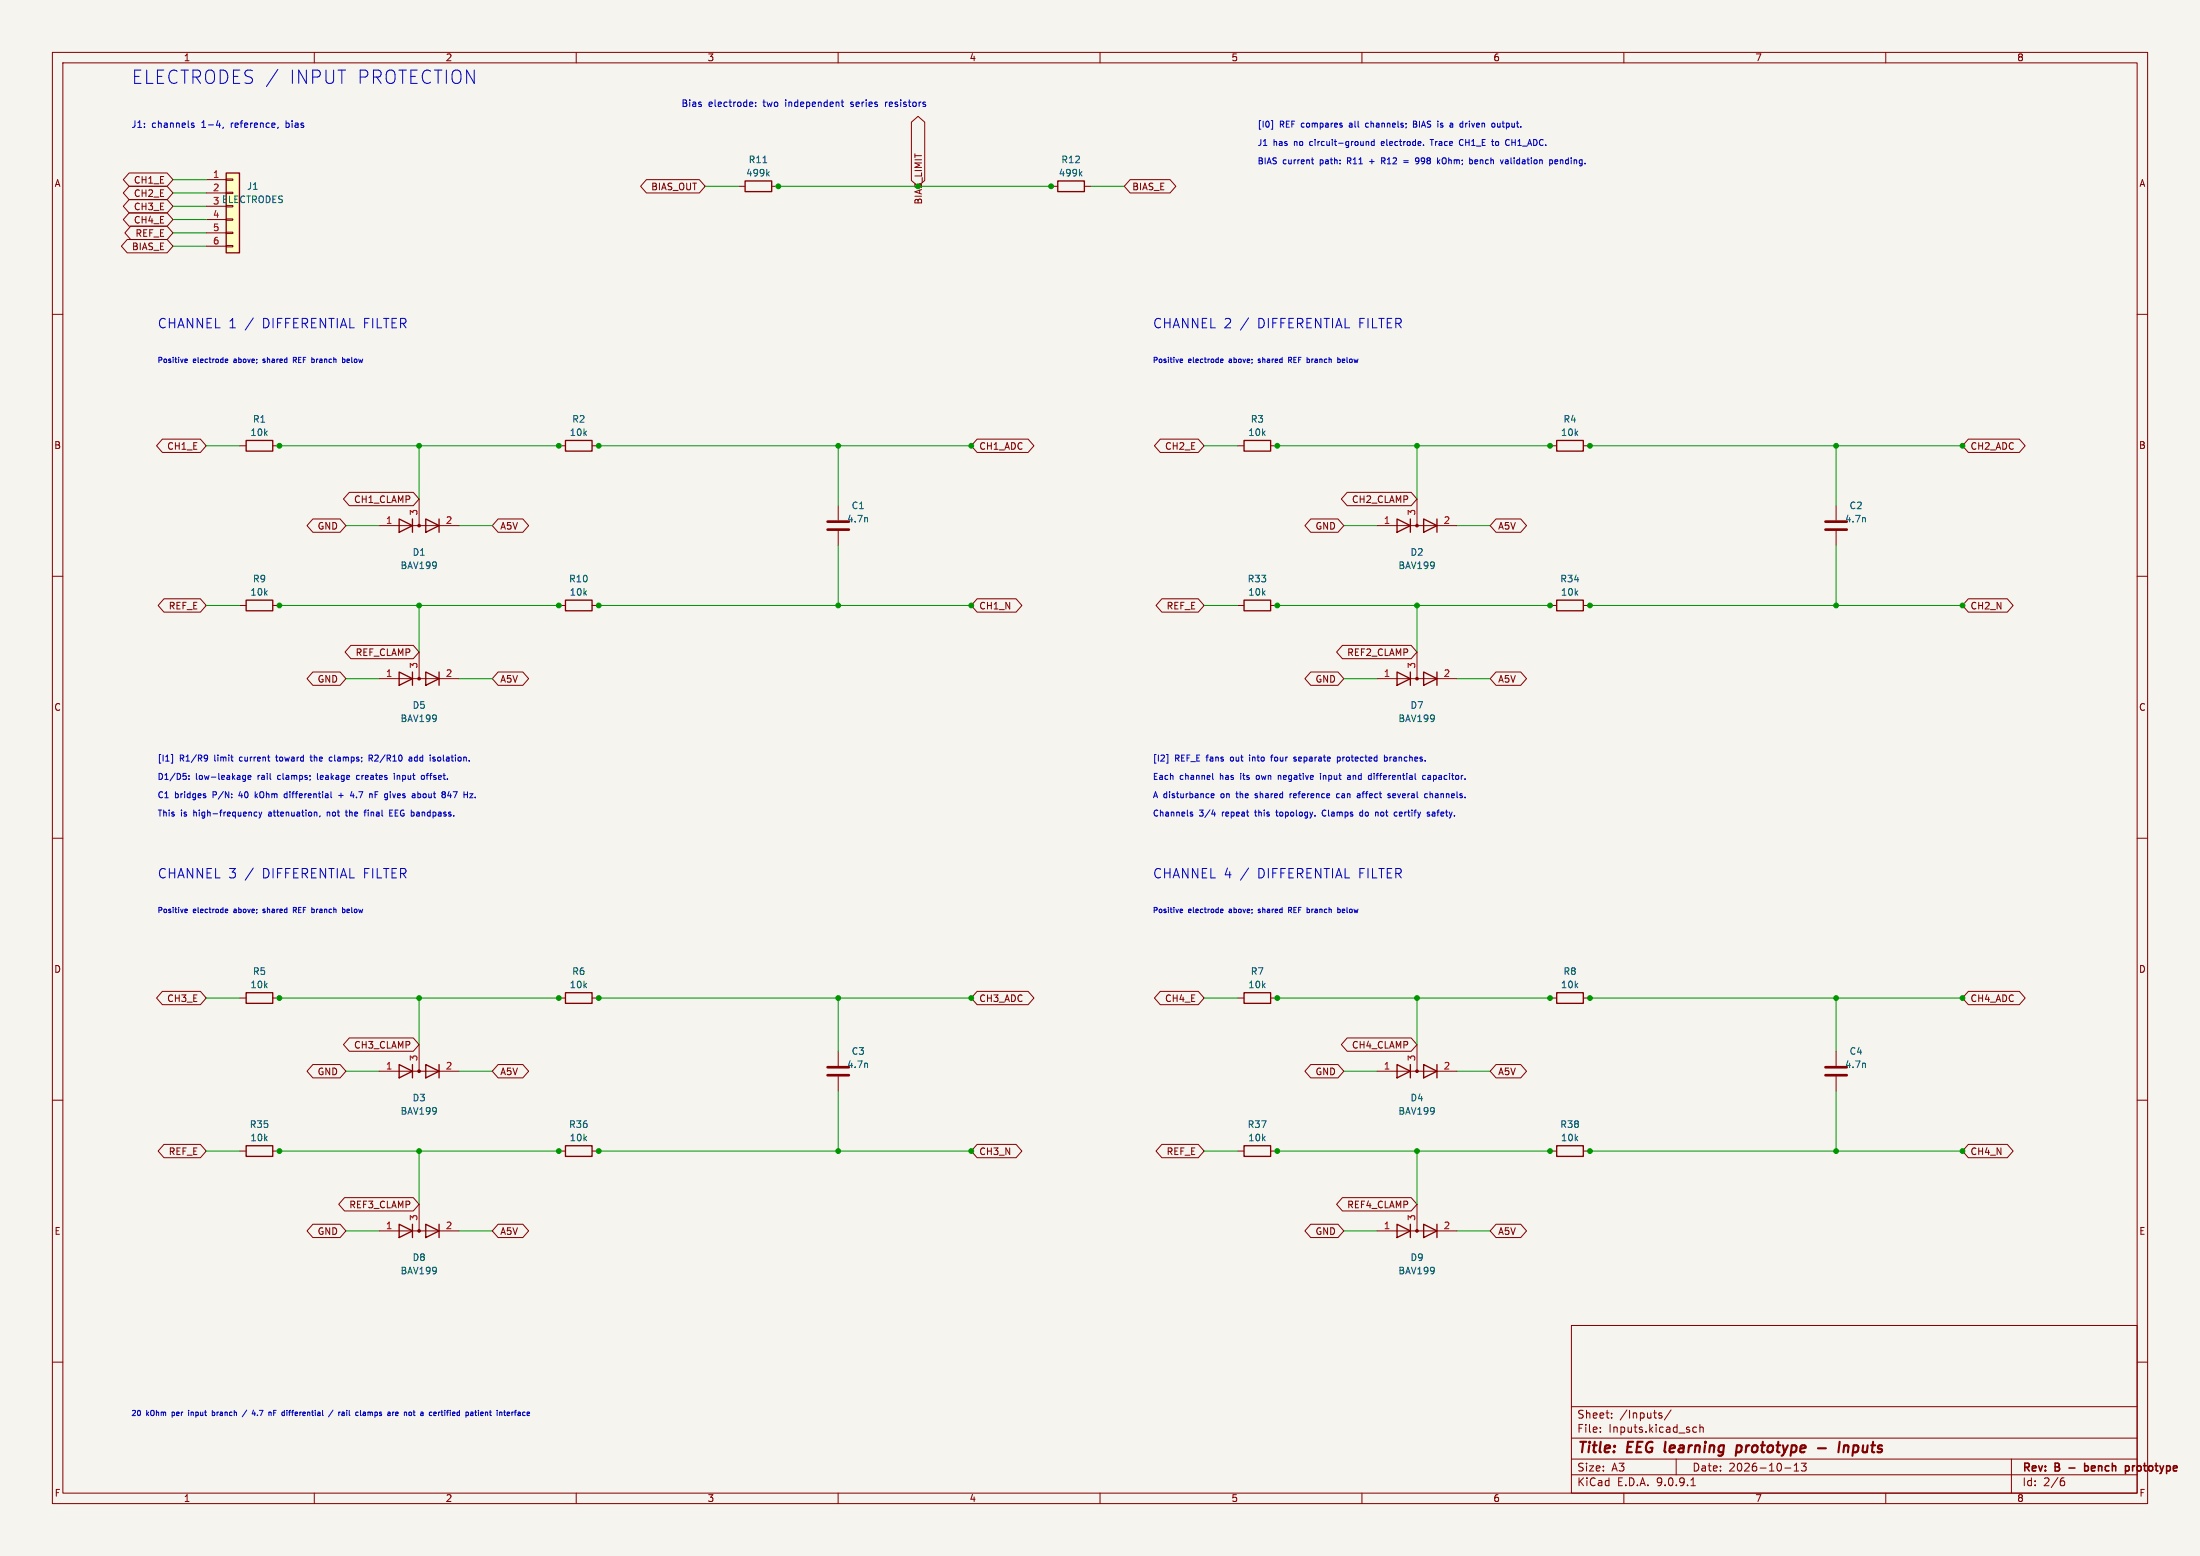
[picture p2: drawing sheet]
<svg xmlns="http://www.w3.org/2000/svg" width="420mm" height="297mm" viewBox="0 0 420 297" stroke-linecap="round" stroke-linejoin="round" font-family="sans-serif">
<path d="M0 0h420v297h-420z" fill="#f5f4ef" stroke="#f5f4ef" stroke-width=".19"/>
<g fill="none" stroke="#840000" stroke-width=".19">
<path d="M10 10h400v277h-400zM12 12h396v273h-396zM60 10v2M110 10v2M160 10v2M210 10v2M260 10v2M310 10v2M360 10v2M10 60h2M408 60h2M10 110h2"/>
<path d="M408 110h2M10 160h2M408 160h2M10 210h2M408 210h2M300 253h108v32h-108zM10 260h2M300 278.5h108M300 274.5h108M300 268.5h108M305.5 273.2v.2M305.5 272.5v.1"/>
<path d="M307.7 270.5v.2M307.7 269.8v.1M316.7 270.1l.5 .2 .1 .1-.1 .2-.4 .1M316.7 269.8h.5M319 269.1l-1.3 1.9M320 278.5v3M323.2 273.1l.2 .3 .5-.1M323.9 272.5l-.5-.1-.2 .3M324.5 272.5l.2-.1 .4 .1 .1 .9M324.5 271.9v1.5M342.5 279.7l.4-.4v1.5M344.8 279.3l-.5 .6 .4 .1v.6l-.2 .2-.6-.2"/>
<path d="M384 278.5v6.5M408 260h2M60 285v2M110 285v2M160 285v2M210 285v2M260 285v2M300 281.5h108M310 285v2M322.8 283.6h.9M322.9 282.4l.3-.3v1.5M340.7 280.2h1.2"/>
<path d="M342.5 280.8h.9M360 285v2M393.6 282.7h.4l.2 .2-.1 .5-.5 .2M394 282.1l-.4 .1"/>
</g>
<path d="M398 279.3v1.5M398 279.9l.4-.1 .2 .1M405.9 279.8l.4 .1 .2 .2-.1 .5-.5 .2M398.6 280.6l-.2 .2-.4-.1" fill="none" stroke="#840000" stroke-width=".3"/>
<path d="M318 275.2l-.2 1.9M331.4 277.1h.8M331.6 276h.7M331.6 275.9l-.3 2M347 276.4h1.6M351.2 275.2l-.2 2M352 276.1a.49 .49 0 0 1 .9 .1l-.1 1M352.1 275.9l-.2 1.3" fill="none" stroke="#840000" stroke-width=".4"/>
<path d="M43.2 33h2.5v15.3h-2.5z" fill="#ffffc2"/>
<g fill="none" stroke="#840000" stroke-width=".25">
<path d="M43.2 33h2.5v15.3h-2.5zM142.2 34.5h5.1v2.1h-5.1zM201.9 34.5h5.1v2.1h-5.1zM47 84.1h5.1v2h-5.1zM76.2 99.1l2.5 1.2-2.5 1.3zM78.7 99.1v2.5M81.3 99.1l2.5 1.2-2.5 1.3zM83.8 99.1v2.5M107.9 84.1h5.1v2h-5.1zM237.5 84.1h5.1v2h-5.1zM266.7 99.1l2.5 1.2-2.5 1.3zM269.2 99.1v2.5"/>
<path d="M271.8 99.1l2.5 1.2-2.5 1.3zM274.3 99.1v2.5M297.2 84.1h5.1v2h-5.1zM47 114.6h5.1v2h-5.1zM107.9 114.6h5.1v2h-5.1zM237.5 114.6h5.1v2h-5.1zM297.2 114.6h5.1v2h-5.1zM76.2 128.3l2.5 1.2-2.5 1.3zM78.7 128.3v2.5M81.3 128.3l2.5 1.2-2.5 1.3zM83.8 128.3v2.5M266.7 128.3l2.5 1.2-2.5 1.3z"/>
<path d="M269.2 128.3v2.5M271.8 128.3l2.5 1.2-2.5 1.3zM274.3 128.3v2.5M47 189.5h5.1v2h-5.1zM107.9 189.5h5.1v2h-5.1zM237.5 189.5h5.1v2h-5.1zM297.2 189.5h5.1v2h-5.1zM47 218.7h5.1v2h-5.1zM76.2 203.2l2.5 1.3-2.5 1.2zM78.7 203.2v2.5M81.3 203.2l2.5 1.3-2.5 1.2zM83.8 203.2v2.5"/>
<path d="M107.9 218.7h5.1v2h-5.1zM237.5 218.7h5.1v2h-5.1zM266.7 203.2l2.5 1.3-2.5 1.2zM269.2 203.2v2.5M271.8 203.2l2.5 1.3-2.5 1.2zM274.3 203.2v2.5M297.2 218.7h5.1v2h-5.1zM76.2 233.7l2.5 1.2-2.5 1.3zM78.7 233.7v2.5M81.3 233.7l2.5 1.2-2.5 1.3zM83.8 233.7v2.5M266.7 233.7l2.5 1.2-2.5 1.3z"/>
<path d="M269.2 233.7v2.5M271.8 233.7l2.5 1.2-2.5 1.3zM274.3 233.7v2.5"/>
</g>
<g fill="none" stroke="#840000" stroke-width=".19">
<path d="M24.6 38.1h7.3l1.1 1.3-1.1 1.2h-7.3l-1.1-1.2zM24.6 33h7.3l1.1 1.3-1.1 1.3h-7.3l-1.1-1.3zM24.6 35.6h7.3l1.1 1.2-1.1 1.3h-7.3l-1.1-1.3zM39.4 34.3h3.8M39.4 36.8h3.8M39.4 39.4h3.8M43.2 34.2h1.2v.2h-1.2zM43.2 36.7h1.2v.3h-1.2zM123.4 34.3h10.1l1.1 1.3-1.1 1.2h-10.1l-1.1-1.2zM141 35.6h1.2M147.3 35.6h1.3M174 23.3l1.3-1.1 1.2 1.1v11.1l-1.2 1.2-1.3-1.2z"/>
<path d="M200.7 35.6h1.2M207 35.6h1.3M215.7 34.3h7.7l1.1 1.3-1.1 1.2h-7.7l-1.1-1.2zM24.3 45.7h7.6l1.1 1.3-1.1 1.3h-7.6l-1.1-1.3zM24.6 40.6h7.3l1.1 1.3-1.1 1.3h-7.3l-1.1-1.3zM25 43.2h6.9l1.1 1.3-1.1 1.2h-6.9l-1.2-1.2zM39.4 41.9h3.8M39.4 44.5h3.8M39.4 47h3.8M43.2 41.8h1.2v.2h-1.2zM43.2 44.3h1.2v.3h-1.2zM43.2 46.9h1.2v.2h-1.2z"/>
<path d="M31 83.8h7.3l1.1 1.3-1.1 1.3h-7.3l-1.1-1.3zM45.7 85.1h1.3M52.1 85.1h1.2M59.7 99.1h5.2l1.1 1.2-1.1 1.3h-5.2l-1.1-1.3zM66.7 94h12.2l1.1 1.3-1.1 1.2h-12.2l-1.1-1.2zM80 95.3v5M95.1 99.1h4.7l1.1 1.2-1.1 1.3h-4.7l-1.1-1.3zM106.7 85.1h1.2M113 85.1h1.3M160 96.5v2.8M186.5 83.8h9.8l1.1 1.3-1.1 1.3h-9.8l-1.1-1.3zM221.5 83.8h7.3l1.1 1.3-1.1 1.3h-7.3l-1.1-1.3z"/>
<path d="M236.2 85.1h1.3M242.6 85.1h1.2M250.2 99.1h5.2l1.1 1.2-1.1 1.3h-5.2l-1.1-1.3zM257.2 94h12.2l1.1 1.3-1.1 1.2h-12.2l-1.1-1.2zM270.5 95.3v5M285.6 99.1h4.7l1.1 1.2-1.1 1.3h-4.7l-1.1-1.3zM295.9 85.1h1.3M302.3 85.1h1.2M350.5 96.5v2.8M375.8 83.8h9.7l1.1 1.3-1.1 1.3h-9.7l-1.2-1.3zM31.3 114.3h7l1.1 1.3-1.1 1.2h-7l-1.1-1.2zM45.7 115.6h1.3"/>
<path d="M52.1 115.6h1.2M72.4 100.3h15.2M106.7 115.6h1.2M113 115.6h1.3M160 101.3v2.8M186.5 114.3h7.5l1.1 1.3-1.1 1.2h-7.5l-1.1-1.2zM221.8 114.3h7l1.1 1.3-1.1 1.2h-7l-1.1-1.2zM236.2 115.6h1.3M242.6 115.6h1.2M262.9 100.3h15.2M295.9 115.6h1.3M302.3 115.6h1.2"/>
<path d="M350.5 101.3v2.8M375.8 114.3h7.4l1.1 1.3-1.1 1.2h-7.4l-1.2-1.2zM59.7 128.3h5.2l1.1 1.2-1.1 1.3h-5.2l-1.1-1.3zM67 123.2h11.9l1.1 1.3-1.1 1.2h-11.9l-1.1-1.2zM72.4 129.5h15.2M80 124.5v5M95.1 128.3h4.7l1.1 1.2-1.1 1.3h-4.7l-1.1-1.3zM250.2 128.3h5.2l1.1 1.2-1.1 1.3h-5.2l-1.1-1.3zM256.3 123.2h13.1l1.1 1.3-1.1 1.2h-13.1l-1.1-1.2zM262.9 129.5h15.2M270.5 124.5v5M285.6 128.3h4.7l1.1 1.2-1.1 1.3h-4.7l-1.1-1.3z"/>
<path d="M31 189.2h7.3l1.1 1.3-1.1 1.3h-7.3l-1.1-1.3zM45.7 190.5h1.3M52.1 190.5h1.2M66.7 198.1h12.2l1.1 1.3-1.1 1.3h-12.2l-1.1-1.3zM80 199.4v5.1M106.7 190.5h1.2M113 190.5h1.3M186.5 189.2h9.8l1.1 1.3-1.1 1.3h-9.8l-1.1-1.3zM221.5 189.2h7.3l1.1 1.3-1.1 1.3h-7.3l-1.1-1.3zM236.2 190.5h1.3M242.6 190.5h1.2M257.2 198.1h12.2l1.1 1.3-1.1 1.3h-12.2l-1.1-1.3z"/>
<path d="M270.5 199.4v5.1M295.9 190.5h1.3M302.3 190.5h1.2M375.8 189.2h9.7l1.1 1.3-1.1 1.3h-9.7l-1.2-1.3zM31.3 218.4h7l1.1 1.3-1.1 1.3h-7l-1.1-1.3zM45.7 219.7h1.3M52.1 219.7h1.2M59.7 203.2h5.2l1.1 1.3-1.1 1.2h-5.2l-1.1-1.2zM72.4 204.5h15.2M95.1 203.2h4.7l1.1 1.3-1.1 1.2h-4.7l-1.1-1.2zM106.7 219.7h1.2M113 219.7h1.3"/>
<path d="M160 200.7v2.8M160 205.5v2.8M186.5 218.4h7.5l1.1 1.3-1.1 1.3h-7.5l-1.1-1.3zM221.8 218.4h7l1.1 1.3-1.1 1.3h-7l-1.1-1.3zM236.2 219.7h1.3M242.6 219.7h1.2M250.2 203.2h5.2l1.1 1.3-1.1 1.2h-5.2l-1.1-1.2zM262.9 204.5h15.2M285.6 203.2h4.7l1.1 1.3-1.1 1.2h-4.7l-1.1-1.2zM295.9 219.7h1.3M302.3 219.7h1.2M350.5 200.7v2.8"/>
<path d="M350.5 205.5v2.8M375.8 218.4h7.4l1.1 1.3-1.1 1.3h-7.4l-1.2-1.3zM59.7 233.7h5.2l1.1 1.2-1.1 1.3h-5.2l-1.1-1.3zM65.8 228.6h13.1l1.1 1.3-1.1 1.2h-13.1l-1.1-1.2zM72.4 234.9h15.2M80 229.9v5M95.1 233.7h4.7l1.1 1.2-1.1 1.3h-4.7l-1.1-1.3zM250.2 233.7h5.2l1.1 1.2-1.1 1.3h-5.2l-1.1-1.3zM256.3 228.6h13.1l1.1 1.3-1.1 1.2h-13.1l-1.1-1.2zM262.9 234.9h15.2M270.5 229.9v5M285.6 233.7h4.7l1.1 1.2-1.1 1.3h-4.7l-1.1-1.3z"/>
</g>
<g fill="#840000" stroke="#840000" stroke-width=".19">
<circle cx="270.5" cy="204.5" r=".25"/>
<circle cx="270.5" cy="129.5" r=".25"/>
<circle cx="80" cy="234.9" r=".25"/>
<circle cx="80" cy="204.5" r=".25"/>
<circle cx="80" cy="129.5" r=".25"/>
<circle cx="270.5" cy="100.3" r=".25"/>
<circle cx="270.5" cy="234.9" r=".25"/>
<circle cx="80" cy="100.3" r=".25"/>
</g>
<path d="M145.7 31.1h.7M146.5 33.1l.4 .5M146.9 32.8l-.5 .4M206.2 33.1l.4 .5M206.6 32.8l-.5 .4M165.6 98.9v.7M356.1 98.9v.7M165.6 203v.8M356.1 203v.8" fill="none" stroke="#006464" stroke-width=".19"/>
<path d="M158 99.6h4.1M348.5 99.6h4.1M158 101.1h4.1M348.5 101.1h4.1M158 203.7h4.1M158 205.2h4.1M348.5 203.7h4.1M348.5 205.2h4.1" fill="none" stroke="#840000" stroke-width=".51"/>
<g fill="none" stroke="#009600" stroke-width=".19">
<path d="M33 34.3h6.4M33 36.8h6.4M33 39.4h6.4M134.6 35.6h6.4M148.6 35.6h52.1M208.3 35.6h6.3M33 41.9h6.4M33 44.5h6.4M33 47h6.4M39.4 85.1h6.3M53.3 85.1h53.4M80 85.1v10.2"/>
<path d="M114.3 85.1h71.1M160 85.1v11.4M229.9 85.1h6.3M243.8 85.1h52.1M270.5 85.1v10.2M303.5 85.1h71.1M350.5 85.1v11.4M39.4 115.6h6.3M53.3 115.6h53.4M66 100.3h6.4M80 115.6v8.9M87.6 100.3h6.4"/>
<path d="M114.3 115.6h71.1M160 104.1v11.5M229.9 115.6h6.3M243.8 115.6h52.1M256.5 100.3h6.4M270.5 115.6v8.9M278.1 100.3h6.4M303.5 115.6h71.1M350.5 104.1v11.5M66 129.5h6.4M87.6 129.5h6.4M256.5 129.5h6.4"/>
<path d="M278.1 129.5h6.4M39.4 190.5h6.3M53.3 190.5h53.4M80 190.5v8.9M114.3 190.5h71.1M160 190.5v10.2M229.9 190.5h6.3M243.8 190.5h52.1M270.5 190.5v8.9M303.5 190.5h71.1M350.5 190.5v10.2M39.4 219.7h6.3"/>
<path d="M53.3 219.7h53.4M66 204.5h6.4M80 219.7v10.2M87.6 204.5h6.4M114.3 219.7h71.1M160 208.3v11.4M229.9 219.7h6.3M243.8 219.7h52.1M256.5 204.5h6.4M270.5 219.7v10.2M278.1 204.5h6.4M303.5 219.7h71.1"/>
<path d="M350.5 208.3v11.4M66 234.9h6.4M87.6 234.9h6.4M256.5 234.9h6.4M278.1 234.9h6.4"/>
</g>
<g fill="none" stroke="#0000c2" stroke-width=".19">
<path d="M53 13.3l-2.1 3.2M143.3 19.5h.3l.1 .3-.6 .1M144.3 19.5v.2M160.6 19.5h.5M160.8 19.1v1l.3 .2M169 19.5v.8M169.3 19.5l-.3 .2M36.5 23.7l.6 .4-.2 .2h-.4M37 23.5h-.3l-.2 .2M42.6 24.3l-.1 .2M53.1 24.3l-.1 .2M143.6 20.3h-.3"/>
<path d="M144.3 20.2v.1M242.7 23h.2v1.7h-.2M250.3 30.5h.5M250.5 30.1v1l.3 .2M256.1 23.9l.2 .2-.2 .2M256.1 23.5l.1 .1M260.8 23.6l-.1 .1 .1 .5M260.8 27v.8M260.8 27.1h.4l.1 .7M261.5 30.8h.8M262.3 27.1l-.3-.1-.2 .2 .1 .5h.4M262.3 26.6v1.2"/>
<path d="M263.8 30.7h.4M263.9 27l-.2 .2v.4l.2 .2M264 30.7l.4 .6M264.2 30.1h-.4v1.2M264.3 27.3l-.6 .1M268 30.7h.8M268 31h.8M269.8 23.7h.4M270.2 30.6l.1-.4h.5v.8l-.1 .2-.4 .1M270.2 23.1h-.4v1.2h.5M270.9 30.6l-.2 .2h-.4M271.8 27.7v.1"/>
<path d="M273 26.6h.7M273.3 26.6v1.2M274.5 30.8l.4 .5M274.9 30.5l-.5 .4M275 24.2l.1 .1M275 23.6v.2M275.5 30.2l-.2 .3 .2 .7M277 23.5l.3 .1v.7M277.3 24.2l-.3 .1M277.3 23.8h-.3M279.3 26.7a.54 .54 0 0 0-.7 .5 .54 .54 0 0 0 .7 .5M279.3 23.1v1.2"/>
<path d="M281 30.6l.1 .1-.1 .5M281.9 30.5l-.3 .2v.5l.3 .1M282.1 30.8l-.5 .1M285 23.5l.4 .2-.1 .5-.3 .1M285.6 27.1l-.1 .1 .1 .5M285.9 23.5v.6l.1 .2M287.4 30.6l.3-.1 .2 .2M287.9 30.8l-.5 .2 .1 .3 .4-.1M287.9 26.6l.2 .1M288.1 27.7l-.2 .1M295.8 30.6l.4-.1 .2 .2-.1 .5h-.5M295.8 30.5v1.2"/>
<path d="M296.8 30.9l.6-.1-.1-.2-.3-.1-.2 .2 .1 .5h.4M35.3 69.1l.1 .1h.3M35.3 68.7l.1-.2 .4 .2-.5 .2M43 69.1l.1 .1h.3M43 68.7l.1-.2 .4 .2-.5 .2M48.4 60.7l-1.6 2.3M50.2 69.2h.1M50.2 68.6v.2M56 68.7h.4M56.2 68.7l.4 .5M56.4 68.2h-.4v1M59.9 68.6v.6"/>
<path d="M65.4 68.6l.3-.1 .2 .2-.1 .5h-.4M65.4 68.2v1M225.3 69.1l.1 .1h.3M225.3 68.7l.1-.2 .4 .2-.5 .2M233 69.1l.1 .1h.3M233 68.7l.1-.2 .4 .2-.5 .2M238.4 60.7l-1.6 2.3M240.2 69.2h.1M240.2 68.6v.2M246 68.7h.4M246.2 68.7l.4 .5M246.4 68.2h-.4v1"/>
<path d="M249.9 68.6v.6M255.4 68.6l.3-.1 .2 .2-.1 .5h-.4M255.4 68.2v1M32.7 144h.2v1.7h-.2M35 147.6h.5M35.4 148.1l.2 .2v.3l-.2 .2M36.1 148.1v.1M36.1 148.7v.1M39 151.9h.2l.1 .2-.4 .2M39 151.5l.2 .1M39.2 144.1h.2l.2 .2v.7l-.3 .3M39.6 144.6l-.1 .2h-.3"/>
<path d="M44.1 144.5h.4M44.4 145.3h.1M46.4 148.7h.5M46.9 148.1h-.5M46.9 148v.9l-.3 .3-.2-.1M47.4 148.4l.5-.1-.1-.2-.3-.1-.1 .2v.5h.4M48.7 151.1v1.2M49 155.1l-.3-.1-.2 .2 .1 .5h.4M49.2 151.5l-.5 .4M49.4 155l.3 .8M49.7 155.8l-.3 .4M50 155l-.3 .8"/>
<path d="M52.6 144.5h.4M54.7 151.5h-.2l-.2 .2v.5l.4 .1M59.2 144.5h.4M59.3 144.1v1l.3 .2M60.3 155l.2 .2v.6M60.6 147.6v1l.2 .2M61.1 155.7l-.1 .2M62.5 155v.8M62.6 155l-.1 .1M63.2 151.1v1l.1 .2M63.4 144.6l-.3-.1-.3 .2 .2 .5h.4M64.7 151.8h.8"/>
<path d="M65.1 151.4v.9M65.9 155h.5M66.1 154.6v1l.3 .2M67.2 151.1l-.3 .8h.7M67.4 151.5v.8M68.5 148h-.2l-.2 .2v.5l.4 .1M69.5 155h.4M69.9 154.6l-.3 .2v1M70.5 144.7h.5l.1-.5-.6-.1v1.2M70.7 144.7l.4 .6M70.9 151.5l.2 .2v.6M74.4 155.2h.4"/>
<path d="M74.5 151.1v.1M74.5 151.5v.8M75 154.6h-.6v1.2h.6M75.3 147.6v.1M75.3 148v.8M78.1 144.6h.5v.7M78.6 144.8l-.5 .2 .1 .3 .4-.1M79.8 152.2h.4M79.8 151.6h.4M79.8 151.1v1.2M80.5 148.1l.3-.1 .2 .2v.4l-.2 .2-.4-.2zM82.7 144.6h.4"/>
<path d="M82.7 144.8l.4 .1v.2l-.2 .2-.3-.1M85.7 151.1l-.2 .8h.7M86 151.5v.8M89.7 151.5h.6l-.6 .8h.6M90.7 152.2v.1M222.7 144h.2v1.7h-.2M227.2 155.2l.5 .4-.2 .2-.3-.1M227.7 155.1l-.3-.1-.2 .2M231.2 151.9l.6-.1-.1-.2-.3-.1-.2 .2 .1 .5h.4M231.3 155.4h.7M231.5 147.6v1l.2 .2M231.9 155v.8"/>
<path d="M238.6 144.1v.1M238.6 144.5v.8M239.6 152.2l.1 .1M239.8 151.5l-.2 .2 .2 .2M239.9 148.1l-.1 .1 .1 .5M242.6 144.5h.4M243 144.1l-.3 .2v1M243.5 155h.5M244 148v.8M244.4 148l-.4 .1M246.3 151.5v.8M246.6 151.5l-.3 .2"/>
<path d="M247.4 144.6l-.2-.1-.2 .2v.1l.4 .1v.3h-.4M252.1 147.6v.1M252.1 148v.8M252.8 154.6a.62 .62 0 0 0-.4 .6 .62 .62 0 0 0 .4 .6M255.3 144.6l.3-.1 .3 .2-.1 .5h-.5M255.3 144.5v1.2M255.7 151.6l-.3-.1-.3 .2 .2 .5h.4M257.3 148.1h.4l.1 .7M257.8 148.3l-.6 .2 .2 .3 .4-.1M259.1 152.2h.5M259.1 151.6h.5v.7M259.6 151.8l-.5 .1"/>
<path d="M260.1 155.1l-.3-.1-.2 .2 .1 .5h.4M261.4 148l.4 .1M261.8 148.7l-.4 .1M261.8 147.6v1.2M262.8 155l.3 .2v.6M264.3 144.6l.3-.1 .2 .2-.1 .5h-.4M264.3 144.1v1.2M265.4 151.6l-.3-.1-.1 .2v.1l.4 .1v.3h-.4M266 151.5l-.1 .2v.4l.1 .2M266.4 155l.3 .1M266.4 151.8l-.5 .1M266.7 155.7l-.3 .1"/>
<path d="M267.2 155.1v.6M267.7 155.3l-.6 .1M272 152.2h.5M272.1 148.1l-.3-.1-.2 .2 .1 .5h.4M272.5 155.2l.4 .4-.1 .2-.3-.1M272.5 151.6h-.5M272.9 155.1l-.3-.1-.1 .2M272.9 148l-.3 .1M273 151.1v1.2M273 148.3h-.3l-.1 .2v.2l.4 .1M273.3 151.5l-.3 .1M273.8 155l-.4 .1"/>
<path d="M273.8 155.3h-.3l-.1 .2v.2l.4 .1M35.3 174.1l.1 .1h.3M35.3 173.7l.1-.2 .4 .2-.5 .2M43 174.1l.1 .1h.3M43 173.7l.1-.2 .4 .2-.5 .2M48.4 165.7l-1.6 2.3M50.2 174.2h.1M50.2 173.6v.2M56 173.7h.4M56.2 173.7l.4 .5M56.4 173.2h-.4v1M59.9 173.6v.6"/>
<path d="M65.4 173.6l.3-.1 .2 .2-.1 .5h-.4M65.4 173.2v1M225.3 173.7l.1-.2 .4 .2-.5 .2M225.3 174.1l.1 .1h.3M233 173.7l.1-.2 .4 .2-.5 .2M233 174.1l.1 .1h.3M238.4 165.7l-1.6 2.3M240.2 174.2h.1M240.2 173.6v.2M246 173.7h.4M246.2 173.7l.4 .5M246.4 173.2h-.4v1"/>
<path d="M249.9 173.6v.6M255.4 173.6l.3-.1 .2 .2-.1 .5h-.4M255.4 173.2v1M36 269.2v.1M36 269.5v.7M40.5 269.2v1M40.5 270.2h.3M40.8 269.5l-.3 .1M47.1 269.2l-.9 1.2M48.4 269.2l-.3 .7h.7M48.6 269.5v.7M52.2 269.7h.4"/>
<path d="M52.7 269.2h-.5v1M55.1 269.5h.4M63.6 269.2l-.9 1.2M66.2 269.2v.1M66.2 269.5v.7M69.3 269.6h.4l.1 .6M69.8 269.8l-.5 .2 .1 .2h.4M75.5 269.9l.5-.1v-.2l-.3-.1-.2 .2 .1 .5h.4M79 269.2v.9M83.2 269.6l-.2-.1-.2 .2 .1 .5h.3M83.3 269.8l-.5 .1M84.3 269.2v.9"/>
<path d="M84.9 269.2v.1M84.9 269.5v.7M90.6 269.5h.4M90.8 270.1l.2 .1M91.3 269.2v.1M91.3 269.5v.7M91.8 269.9l.4-.1v-.2l-.3-.1-.1 .2v.5h.4M97.7 269.5v.7M98 269.5l-.3 .2M98.2 269.5h.4M98.6 269.2l-.3 .1v.9"/>
</g>
<g fill="#009600" stroke="#009600" stroke-width=".19">
<circle cx="295.9" cy="85.1" r=".46"/>
<circle cx="303.5" cy="85.1" r=".46"/>
<circle cx="295.9" cy="190.5" r=".46"/>
<circle cx="303.5" cy="190.5" r=".46"/>
<circle cx="374.6" cy="85.1" r=".46"/>
<circle cx="374.6" cy="115.6" r=".46"/>
<circle cx="374.6" cy="190.5" r=".46"/>
<circle cx="374.6" cy="219.7" r=".46"/>
<circle cx="350.5" cy="85.1" r=".46"/>
<circle cx="350.5" cy="115.6" r=".46"/>
<circle cx="350.5" cy="190.5" r=".46"/>
<circle cx="350.5" cy="219.7" r=".46"/>
<circle cx="295.9" cy="115.6" r=".46"/>
<circle cx="303.5" cy="115.6" r=".46"/>
<circle cx="295.9" cy="219.7" r=".46"/>
<circle cx="303.5" cy="219.7" r=".46"/>
<circle cx="80" cy="85.1" r=".46"/>
<circle cx="53.3" cy="85.1" r=".46"/>
<circle cx="53.3" cy="115.6" r=".46"/>
<circle cx="200.7" cy="35.6" r=".46"/>
<circle cx="148.6" cy="35.6" r=".46"/>
<circle cx="160" cy="85.1" r=".46"/>
<circle cx="185.4" cy="85.1" r=".46"/>
<circle cx="243.8" cy="85.1" r=".46"/>
<circle cx="185.4" cy="115.6" r=".46"/>
<circle cx="270.5" cy="85.1" r=".46"/>
<circle cx="270.5" cy="115.6" r=".46"/>
<circle cx="53.3" cy="219.7" r=".46"/>
<circle cx="80" cy="219.7" r=".46"/>
<circle cx="80" cy="190.5" r=".46"/>
<circle cx="106.7" cy="190.5" r=".46"/>
<circle cx="53.3" cy="190.5" r=".46"/>
<circle cx="106.7" cy="219.7" r=".46"/>
<circle cx="114.3" cy="190.5" r=".46"/>
<circle cx="114.3" cy="219.7" r=".46"/>
<circle cx="160" cy="219.7" r=".46"/>
<circle cx="243.8" cy="115.6" r=".46"/>
<circle cx="185.4" cy="190.5" r=".46"/>
<circle cx="185.4" cy="219.7" r=".46"/>
<circle cx="270.5" cy="190.5" r=".46"/>
<circle cx="243.8" cy="190.5" r=".46"/>
<circle cx="243.8" cy="219.7" r=".46"/>
<circle cx="270.5" cy="219.7" r=".46"/>
<circle cx="160" cy="190.5" r=".46"/>
<circle cx="106.7" cy="115.6" r=".46"/>
<circle cx="106.7" cy="85.1" r=".46"/>
<circle cx="114.3" cy="85.1" r=".46"/>
<circle cx="114.3" cy="115.6" r=".46"/>
<circle cx="160" cy="115.6" r=".46"/>
<circle cx="80" cy="115.6" r=".46"/>
</g>
<g font-size="3.5" fill="#0000c2">
<text x="25" y="16.2">ELECTRODES /</text>
<text x="55" y="16.2">INPUT PROTECTION</text>
</g>
<g font-size="2.8" fill="#840000">
<text x="301" y="277.9">Title:</text>
<text x="310.6" y="277.9">EEG</text>
<text x="318.6" y="277.9">learning</text>
<text x="333.1" y="277.9">prototype</text>
<text x="354.2" y="277.9">Inputs</text>
</g>
<g font-size="2.5" fill="#0000c2">
<text x="30" y="62.9">CHANNEL 1</text>
<text x="50.1" y="62.9">DIFFERENTIAL FILTER</text>
<text x="220" y="62.9">CHANNEL 2</text>
<text x="240.1" y="62.9">DIFFERENTIAL FILTER</text>
<text x="30" y="167.9">CHANNEL 3</text>
<text x="50.1" y="167.9">DIFFERENTIAL FILTER</text>
<text x="220" y="167.9">CHANNEL 4</text>
<text x="240.1" y="167.9">DIFFERENTIAL FILTER</text>
</g>
<g font-size="2.1" fill="#840000">
<text x="301" y="273.7">File:</text>
<text x="301" y="271">Sheet:</text>
<text x="307.1" y="273.7">Inputs.kicad_sch</text>
<text x="309.2" y="271">/Inputs/</text>
<text x="301" y="281.1">Size:</text>
<text x="307.6" y="281.1">A3</text>
<text x="323" y="281.1">Date:</text>
<text x="330" y="281.1">2026-10-13</text>
<text x="386" y="281.3">Rev:</text>
<text x="392.4" y="281.3">B</text>
<text x="395.6" y="281.3">-</text>
<text x="399.2" y="281.3">bench</text>
<text x="407.6" y="281.3">prototype</text>
<text x="301" y="283.9">KiCad</text>
<text x="308.7" y="283.9">E.D.A.</text>
<text x="316.3" y="283.9">9.0.9.1</text>
<text x="386" y="283.9">Id:</text>
<text x="390.1" y="283.9">2/6</text>
</g>
<g font-size="1.8" fill="#840000">
<text x="35" y="11.9">1</text>
<text x="85" y="11.9">2</text>
<text x="135" y="11.9">3</text>
<text x="185" y="11.9">4</text>
<text x="235" y="11.9">5</text>
<text x="285" y="11.9">6</text>
<text x="335" y="11.9">7</text>
<text x="385" y="11.9">8</text>
<text x="10.3" y="35.9">A</text>
<text x="25.5" y="35.2">CH1_E</text>
<text x="408.3" y="35.9">A</text>
<text x="25.5" y="40.3">CH3_E</text>
<text x="25.5" y="37.8">CH2_E</text>
<text x="124.2" y="36.5">BIAS_OUT</text>
<text x="216.1" y="36.5">BIAS_E</text>
<text x="25.1" y="47.9">BIAS_E</text>
<text x="25.5" y="42.9">CH4_E</text>
<text x="25.8" y="45.4">REF_E</text>
<text x="10.3" y="85.9">B</text>
<text x="31.8" y="86">CH1_E</text>
<text x="186.8" y="86">CH1_ADC</text>
<text x="222.3" y="86">CH2_E</text>
<text x="376.1" y="86">CH2_ADC</text>
<text x="408.2" y="85.9">B</text>
<text x="60.5" y="101.3">GND</text>
<text x="67.5" y="96.2">CH1_CLAMP</text>
<text x="95.4" y="101.3">A5V</text>
<text x="251" y="101.3">GND</text>
<text x="258" y="96.2">CH2_CLAMP</text>
<text x="285.9" y="101.3">A5V</text>
<text x="32.1" y="116.5">REF_E</text>
<text x="186.8" y="116.5">CH1_N</text>
<text x="222.6" y="116.5">REF_E</text>
<text x="376.1" y="116.5">CH2_N</text>
<text x="67.8" y="125.4">REF_CLAMP</text>
<text x="257.1" y="125.4">REF2_CLAMP</text>
<text x="60.5" y="130.5">GND</text>
<text x="95.4" y="130.5">A5V</text>
<text x="251" y="130.5">GND</text>
<text x="285.9" y="130.5">A5V</text>
<text x="10.3" y="135.9">C</text>
<text x="408.2" y="135.9">C</text>
<text x="10.3" y="185.9">D</text>
<text x="408.2" y="185.9">D</text>
<text x="31.8" y="191.5">CH3_E</text>
<text x="186.8" y="191.5">CH3_ADC</text>
<text x="222.3" y="191.5">CH4_E</text>
<text x="376.1" y="191.5">CH4_ADC</text>
<text x="67.5" y="200.3">CH3_CLAMP</text>
<text x="258" y="200.3">CH4_CLAMP</text>
<text x="60.5" y="205.4">GND</text>
<text x="95.4" y="205.4">A5V</text>
<text x="251" y="205.4">GND</text>
<text x="285.9" y="205.4">A5V</text>
<text x="32.1" y="220.7">REF_E</text>
<text x="186.8" y="220.7">CH3_N</text>
<text x="222.6" y="220.7">REF_E</text>
<text x="376.1" y="220.7">CH4_N</text>
<text x="66.6" y="230.8">REF3_CLAMP</text>
<text x="257.1" y="230.8">REF4_CLAMP</text>
<text x="10.3" y="235.9">E</text>
<text x="60.5" y="235.9">GND</text>
<text x="95.4" y="235.9">A5V</text>
<text x="251" y="235.9">GND</text>
<text x="285.9" y="235.9">A5V</text>
<text x="408.3" y="235.9">E</text>
<text x="10.3" y="285.9">F</text>
<text x="35" y="286.9">1</text>
<text x="85" y="286.9">2</text>
<text x="135" y="286.9">3</text>
<text x="185" y="286.9">4</text>
<text x="235" y="286.9">5</text>
<text x="285" y="286.9">6</text>
<text x="335" y="286.9">7</text>
<text x="385" y="286.9">8</text>
<text x="408.3" y="285.9">F</text>
</g>
<g font-size="1.8" fill="#0000c2">
<text x="130" y="20.6">Bias</text>
<text x="135.2" y="20.6">electrode:</text>
<text x="145.8" y="20.6">two</text>
<text x="150.2" y="20.6">independent</text>
<text x="162.9" y="20.6">series</text>
<text x="169.7" y="20.6">resistors</text>
<text x="25" y="24.6">J1:</text>
<text x="29" y="24.6">channels</text>
<text x="38.6" y="24.6">1-4,</text>
<text x="44.4" y="24.6">reference,</text>
<text x="55" y="24.6">bias</text>
</g>
<g font-size="1.8" fill="#a90000">
<text x="40.6" y="34">1</text>
<text x="40.6" y="36.6">2</text>
<text x="40.6" y="41.7">4</text>
<text x="40.6" y="44.2">5</text>
<text x="40.6" y="46.7">6</text>
<text x="73.6" y="100.1">1</text>
<text x="79.8" y="98.5" transform="rotate(-90 79.8 98.5)">3</text>
<text x="85" y="100.1">2</text>
<text x="264.1" y="100.1">1</text>
<text x="270.3" y="98.5" transform="rotate(-90 270.3 98.5)">3</text>
<text x="275.5" y="100.1">2</text>
<text x="73.6" y="129.3">1</text>
<text x="79.8" y="127.7" transform="rotate(-90 79.8 127.7)">3</text>
<text x="85" y="129.3">2</text>
<text x="264.1" y="129.3">1</text>
<text x="270.3" y="127.7" transform="rotate(-90 270.3 127.7)">3</text>
<text x="275.5" y="129.3">2</text>
<text x="79.8" y="202.6" transform="rotate(-90 79.8 202.6)">3</text>
<text x="270.3" y="202.6" transform="rotate(-90 270.3 202.6)">3</text>
<text x="73.6" y="204.2">1</text>
<text x="85" y="204.2">2</text>
<text x="264.1" y="204.2">1</text>
<text x="275.5" y="204.2">2</text>
<text x="79.8" y="233.1" transform="rotate(-90 79.8 233.1)">3</text>
<text x="270.3" y="233.1" transform="rotate(-90 270.3 233.1)">3</text>
<text x="73.6" y="234.7">1</text>
<text x="85" y="234.7">2</text>
<text x="264.1" y="234.7">1</text>
<text x="275.5" y="234.7">2</text>
</g>
<g font-size="1.8" fill="#006464">
<text x="142.4" y="33.9">499k</text>
<text x="142.8" y="31.3">R11</text>
<text x="202" y="33.9">499k</text>
<text x="202.5" y="31.3">R12</text>
<text x="40.6" y="39.1">3 ELECTRODES</text>
<text x="47.1" y="36.4">J1</text>
<text x="47.7" y="83.4">10k</text>
<text x="48.2" y="80.9">R1</text>
<text x="108.7" y="83.4">10k</text>
<text x="109.1" y="80.9">R2</text>
<text x="238.2" y="83.4">10k</text>
<text x="238.7" y="80.9">R3</text>
<text x="297.9" y="83.4">10k</text>
<text x="298.4" y="80.9">R4</text>
<text x="161.6" y="99.9">4.7n</text>
<text x="162.5" y="97.4">C1</text>
<text x="352.1" y="99.9">4.7n</text>
<text x="353" y="97.4">C2</text>
<text x="78.7" y="106.3">D1</text>
<text x="269.2" y="106.3">D2</text>
<text x="47.7" y="113.9">10k</text>
<text x="48.2" y="111.4">R9</text>
<text x="76.4" y="108.8">BAV199</text>
<text x="108.5" y="111.4">R10</text>
<text x="108.7" y="113.9">10k</text>
<text x="238.1" y="111.4">R33</text>
<text x="238.2" y="113.9">10k</text>
<text x="266.9" y="108.8">BAV199</text>
<text x="297.8" y="111.4">R34</text>
<text x="297.9" y="113.9">10k</text>
<text x="78.7" y="135.5">D5</text>
<text x="269.2" y="135.5">D7</text>
<text x="76.4" y="138">BAV199</text>
<text x="266.9" y="138">BAV199</text>
<text x="47.7" y="188.8">10k</text>
<text x="48.2" y="186.3">R5</text>
<text x="108.7" y="188.8">10k</text>
<text x="109.1" y="186.3">R6</text>
<text x="238.2" y="188.8">10k</text>
<text x="238.7" y="186.3">R7</text>
<text x="297.9" y="188.8">10k</text>
<text x="298.4" y="186.3">R8</text>
<text x="162.5" y="201.5">C3</text>
<text x="353" y="201.5">C4</text>
<text x="161.6" y="204.1">4.7n</text>
<text x="352.1" y="204.1">4.7n</text>
<text x="47.6" y="215.5">R35</text>
<text x="76.4" y="213">BAV199</text>
<text x="78.7" y="210.4">D3</text>
<text x="108.5" y="215.5">R36</text>
<text x="238.1" y="215.5">R37</text>
<text x="266.9" y="213">BAV199</text>
<text x="269.2" y="210.4">D4</text>
<text x="297.8" y="215.5">R38</text>
<text x="47.7" y="218">10k</text>
<text x="108.7" y="218">10k</text>
<text x="238.2" y="218">10k</text>
<text x="297.9" y="218">10k</text>
<text x="76.4" y="243.4">BAV199</text>
<text x="78.7" y="240.9">D8</text>
<text x="266.9" y="243.4">BAV199</text>
<text x="269.2" y="240.9">D9</text>
</g>
<text font-size="1.8" fill="#009600" x="176.2" y="39.1" transform="rotate(-90 176.2 39.1)">BIAS_LIMIT</text>
<g font-size="1.6" fill="#0000c2">
<text x="240" y="24.6">[I0]</text>
<text x="240" y="28.1">J1</text>
<text x="243.1" y="28.1">has</text>
<text x="244.3" y="24.6">REF compares</text>
<text x="247.2" y="28.1">no</text>
<text x="250.4" y="28.1">circuit-ground</text>
<text x="257.9" y="24.6">all</text>
<text x="261.3" y="24.6">channels;</text>
<text x="264.3" y="28.1">electrode.</text>
<text x="270.6" y="24.6">BIAS</text>
<text x="273.9" y="28.1">Trace</text>
<text x="275.5" y="24.6">is</text>
<text x="278.1" y="24.6">a</text>
<text x="279.6" y="28.1">CH1_E</text>
<text x="280.2" y="24.6">driven</text>
<text x="286.1" y="28.1">to</text>
<text x="286.5" y="24.6">output.</text>
<text x="288.9" y="28.1">CH1_ADC.</text>
<text x="240" y="31.6">BIAS</text>
<text x="244.9" y="31.6">current</text>
<text x="252.1" y="31.6">path:</text>
<text x="257.5" y="31.6">R11</text>
<text x="262" y="31.6">+</text>
<text x="264.5" y="31.6">R12</text>
<text x="269" y="31.6">=</text>
<text x="271.5" y="31.6">998</text>
<text x="275.9" y="31.6">kOhm;</text>
<text x="282.2" y="31.6">bench</text>
<text x="288.4" y="31.6">validation</text>
<text x="298" y="31.6">pending.</text>
<text x="30" y="149.1">D1/D5:</text>
<text x="30" y="145.6">[I1]</text>
<text x="34.3" y="145.6">R1/R9</text>
<text x="37.3" y="149.1">low-leakage</text>
<text x="41.1" y="145.6">limit</text>
<text x="46.1" y="145.6">current</text>
<text x="49.3" y="149.1">rail</text>
<text x="53.3" y="145.6">toward</text>
<text x="53.4" y="149.1">clamps;</text>
<text x="60.1" y="145.6">the</text>
<text x="61.1" y="149.1">leakage</text>
<text x="63.9" y="145.6">clamps;</text>
<text x="68.9" y="149.1">creates</text>
<text x="71.7" y="145.6">R2/R10</text>
<text x="76.3" y="149.1">input</text>
<text x="79.6" y="145.6">add</text>
<text x="81.7" y="149.1">offset.</text>
<text x="83.8" y="145.6">isolation.</text>
<text x="220" y="149.1">Each</text>
<text x="220" y="145.6">[I2]</text>
<text x="224.3" y="145.6">REF_E fans</text>
<text x="225.2" y="149.1">channel</text>
<text x="233" y="149.1">has</text>
<text x="235.2" y="145.6">out</text>
<text x="237.2" y="149.1">its</text>
<text x="239.1" y="145.6">into</text>
<text x="240.4" y="149.1">own</text>
<text x="243.5" y="145.6">four</text>
<text x="244.8" y="149.1">negative</text>
<text x="248" y="145.6">separate</text>
<text x="253.1" y="149.1">input</text>
<text x="256.5" y="145.6">protected</text>
<text x="258.5" y="149.1">and</text>
<text x="262.7" y="149.1">differential</text>
<text x="265.7" y="145.6">branches.</text>
<text x="273.3" y="149.1">capacitor.</text>
<text x="30" y="152.6">C1</text>
<text x="33.3" y="152.6">bridges</text>
<text x="40.7" y="152.6">P/N:</text>
<text x="46" y="152.6">40</text>
<text x="49.3" y="152.6">kOhm</text>
<text x="55.1" y="152.6">differential</text>
<text x="68.2" y="152.6">4.7</text>
<text x="72" y="152.6">nF</text>
<text x="75.1" y="152.6">gives</text>
<text x="80.6" y="152.6">about</text>
<text x="86.5" y="152.6">847</text>
<text x="220" y="152.6">A disturbance</text>
<text x="233.2" y="152.6">on</text>
<text x="236.4" y="152.6">the</text>
<text x="240.2" y="152.6">shared</text>
<text x="247" y="152.6">reference</text>
<text x="256.2" y="152.6">can</text>
<text x="260.4" y="152.6">affect</text>
<text x="266.4" y="152.6">several</text>
<text x="273.7" y="152.6">channels.</text>
<text x="30" y="156.1">This</text>
<text x="34.5" y="156.1">is</text>
<text x="37.1" y="156.1">high-frequency</text>
<text x="51.6" y="156.1">attenuation,</text>
<text x="63" y="156.1">not</text>
<text x="66.8" y="156.1">the</text>
<text x="70.6" y="156.1">final</text>
<text x="75.6" y="156.1">EEG bandpass.</text>
<text x="220" y="156.1">Channels</text>
<text x="228.9" y="156.1">3/4</text>
<text x="233.4" y="156.1">repeat</text>
<text x="240" y="156.1">this</text>
<text x="244.2" y="156.1">topology.</text>
<text x="253.2" y="156.1">Clamps</text>
<text x="260.6" y="156.1">do</text>
<text x="263.8" y="156.1">not</text>
<text x="267.7" y="156.1">certify</text>
<text x="274.2" y="156.1">safety.</text>
</g>
<g font-size="1.4" fill="#0000c2">
<text x="30" y="69.5">Positive</text>
<text x="36.9" y="69.5">electrode</text>
<text x="44.8" y="69.5">above;</text>
<text x="50.7" y="69.5">shared</text>
<text x="56.7" y="69.5">REF</text>
<text x="60.5" y="69.5">branch</text>
<text x="66.6" y="69.5">below</text>
<text x="220" y="69.5">Positive</text>
<text x="226.9" y="69.5">electrode</text>
<text x="234.8" y="69.5">above;</text>
<text x="240.7" y="69.5">shared</text>
<text x="246.7" y="69.5">REF</text>
<text x="250.5" y="69.5">branch</text>
<text x="256.6" y="69.5">below</text>
<text x="30" y="174.5">Positive</text>
<text x="36.9" y="174.5">electrode</text>
<text x="44.8" y="174.5">above;</text>
<text x="50.7" y="174.5">shared</text>
<text x="56.7" y="174.5">REF</text>
<text x="60.5" y="174.5">branch</text>
<text x="66.6" y="174.5">below</text>
<text x="220" y="174.5">Positive</text>
<text x="226.9" y="174.5">electrode</text>
<text x="234.8" y="174.5">above;</text>
<text x="240.7" y="174.5">shared</text>
<text x="246.7" y="174.5">REF</text>
<text x="250.5" y="174.5">branch</text>
<text x="256.6" y="174.5">below</text>
<text x="25" y="270.5">20</text>
<text x="27.9" y="270.5">kOhm</text>
<text x="33" y="270.5">per</text>
<text x="36.4" y="270.5">input</text>
<text x="41.2" y="270.5">branch</text>
<text x="49.4" y="270.5">4.7</text>
<text x="52.8" y="270.5">nF</text>
<text x="55.6" y="270.5">differential</text>
<text x="64.8" y="270.5">/</text>
<text x="66.9" y="270.5">rail</text>
<text x="70.4" y="270.5">clamps</text>
<text x="76.8" y="270.5">are</text>
<text x="80.2" y="270.5">not</text>
<text x="83.6" y="270.5">a</text>
<text x="85.5" y="270.5">certified</text>
<text x="92.7" y="270.5">patient</text>
<text x="98.9" y="270.5">interface</text>
</g>
</svg>
